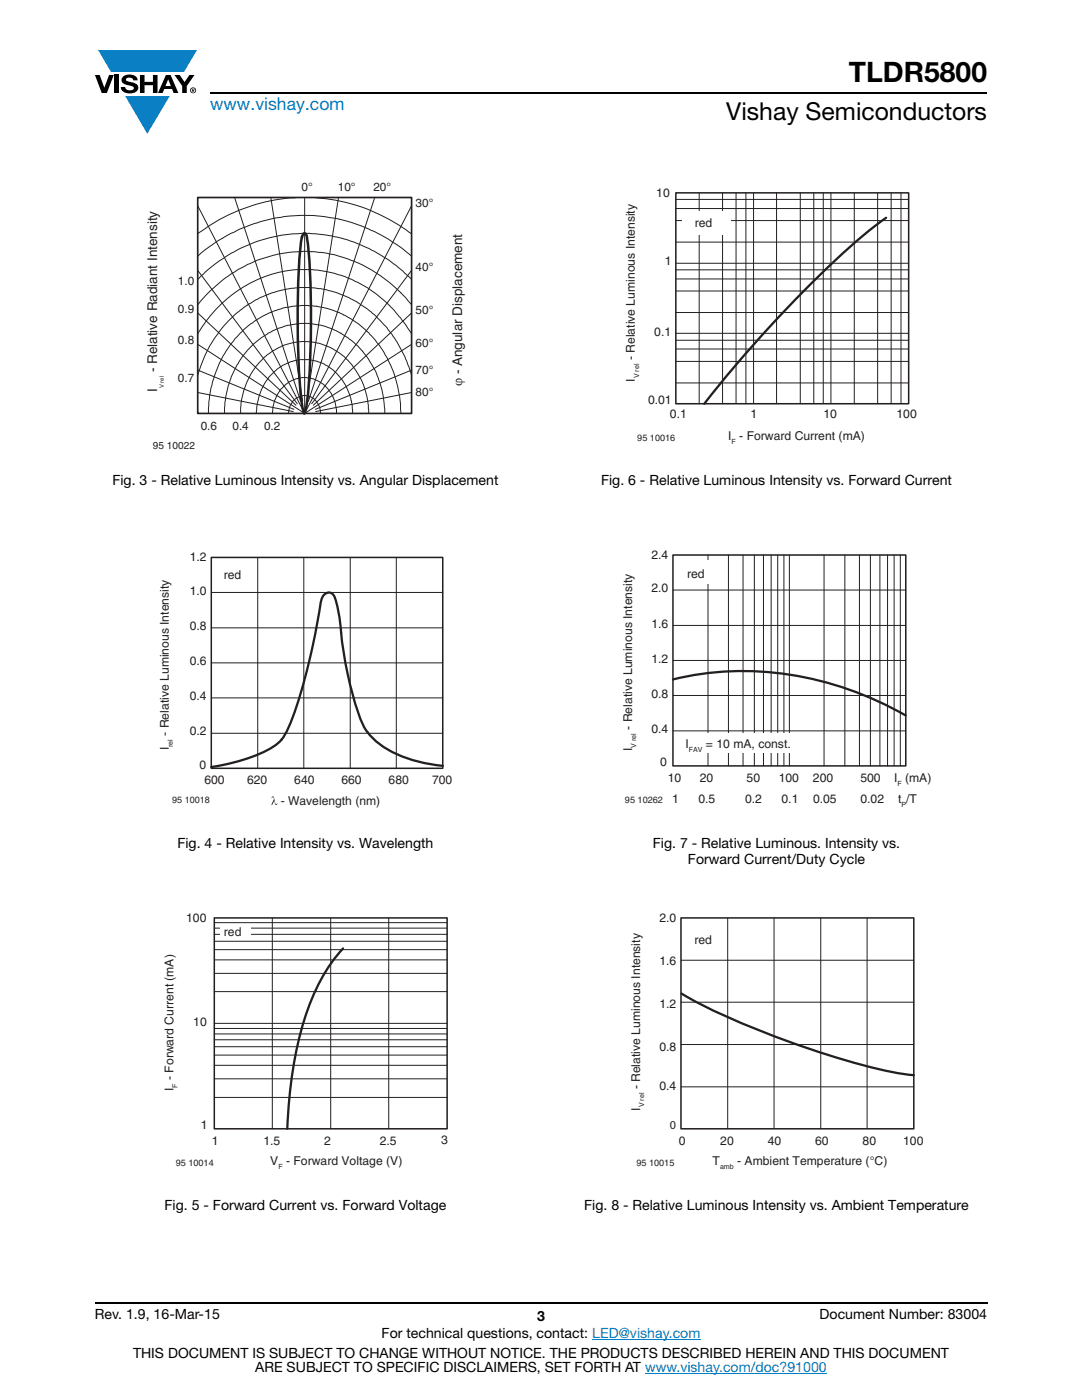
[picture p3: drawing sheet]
<svg xmlns="http://www.w3.org/2000/svg" width="216mm" height="279mm" viewBox="0 0 216 279" stroke-linecap="round" stroke-linejoin="round" font-family="sans-serif">
<g fill="#0a7fc3">
<path d="M19.6 10h19.7l-2.6 4.3h-1.1h-13.5z"/>
<path d="M25 19.2h8.9l-4.5 7.5z"/>
</g>
<g fill="#000">
<path d="M18.9 15h1l.9 2.5 1-2.5h.9l-1.4 3.6h-1zM22.9 15h.9v3.6h-.9zM24.6 15.3a2.1 2.1 0 0 1 2.8 .3l.1 .4h-.9a.79 .79 0 0 0-.7-.5 .79 .79 0 0 0-.8 .4l.3 .3 1 .2a1.08 1.08 0 0 1 1.2 1 1.08 1.08 0 0 1-1.1 1.2 1.73 1.73 0 0 1-2.4-1.2h.9a.96 .96 0 0 0 .8 .6 .96 .96 0 0 0 .9-.4 1.31 1.31 0 0 0-1.2-.6 1.03 1.03 0 0 1-1.1-.6 1.03 1.03 0 0 1 .2-1.1zM27.9 15h.9v1.3h1.7v-1.3h.9v3.6h-.9v-1.6h-1.7v1.6h-.9zM34.8 15h1.1l.9 1.4 1-1.4h1l-1.5 2.2v1.4h-.9v-1.4z"/>
<path d="M33.6 15.9l.5 1.3h-1.1zM33.1 15l-1.6 3.6h1l.3-.8h1.5l.3 .8h1l-1.6-3.6z"/>
<path d="M38.4 17.8h.2v.2h-.2zM38.3 17.7v.7h.1v-.3l.4 .3-.2-.3 .2-.2-.1-.2z"/>
<path d="M38.1 18a.46 .46 0 0 1 .9 0 .46 .46 0 0 1-.9 0zM37.9 18a.6 .6 0 0 0 1.2 0 .6 .6 0 0 0-1.2 0z"/>
</g>
<path d="M42 18.6h155M18.9 260h178.1" fill="none" stroke="#000" stroke-width=".36"/>
<path d="M118.2 267.3h21.5M128.7 274h36.3" fill="none" stroke="#007ec4" stroke-width=".2"/>
<path d="M29.1 36.2h63.7v53.9h-63.7z" fill="#fff"/>
<path d="M39.5 39.4h42.6v43.1h-42.6z" fill="none" stroke="#231f20" stroke-width=".34"/>
<g fill="none" stroke="#231f20" stroke-width=".2">
<path d="M46.8 39.4l13.2 40.7M54 39.4l6.4 40.6M60.8 39.4v43.1M67.5 39.4l-6.3 40.6M74.8 39.4l-13.3 40.7M39.5 46.6a36.1 36.1 0 0 1 19.8-7.2h3.3a35.8 35.8 0 0 1 19.5 7.2M39.5 55.7a31.4 31.4 0 0 1 8.6-6.2 29.1 29.1 0 0 1 14.8-2.9 30.3 30.3 0 0 1 19.2 9.1M39.5 54l19.8 26.6M39.5 41.1l21.3 41.4M82.1 54l-19.9 26.6M82.1 41.1l-21.3 41.4M82.1 51.1a32.4 32.4 0 0 0-27.3-7.6 34.9 34.9 0 0 0-12 5l-2.1 1.5-1.2 1.1"/>
<path d="M39.5 66.6a25 25 0 0 1 23.7-12.7 25.7 25.7 0 0 1 8.2 2.4l2 1.2a27.4 27.4 0 0 1 8.7 9.1M39.5 73.9l19.2 7.8M39.5 78.3l19 3.8M39.5 62.5l19.6 18.4M39.5 68.7l21.3 13.8M82.1 62.5l-19.6 18.4M82.1 73.9l-19.2 7.8M82.1 78.3l-19.1 3.8M82.1 68.7l-21.3 13.8M82.1 74.9l-1.3-3.7-1.6-3a23.6 23.6 0 0 0-5.8-6.5l-2.4-1.6a22.1 22.1 0 0 0-8.9-2.7h-2.4a22 22 0 0 0-8.7 2.4 24.4 24.4 0 0 0-11.5 15.1M82.1 60.8a27 27 0 0 0-24.9-10.3 27.4 27.4 0 0 0-17.7 10.3M41.6 82.5a24.5 24.5 0 0 1 1.1-7l1-2.8 .6-1.3a19.2 19.2 0 0 1 3.9-5.1l1.8-1.7a18.6 18.6 0 0 1 10.1-3.6h1.4a18.5 18.5 0 0 1 10 3.6l1.3 1.1a21.9 21.9 0 0 1 3.7 4.4 24.5 24.5 0 0 1 3.5 12.4"/>
<path d="M44.8 82.5l.1-2.2 .6-3.3a17.1 17.1 0 0 1 11.9-12.1l2.5-.4h1.7a15.4 15.4 0 0 1 9.7 4.4l1 1.2a18.6 18.6 0 0 1 4.5 12.4M48 82.5a13.9 13.9 0 0 1 9.8-14 12.3 12.3 0 0 1 14.2 7.2l.4 .8a15.2 15.2 0 0 1 1.2 6M54.4 82.5h.1M57.6 82.5a3.3 3.3 0 0 1 4.6-3.2 3.9 3.9 0 0 1 1.8 3.2M67.1 82.5a7.3 7.3 0 0 0-4.6-6.9l-2.3-.2a6.9 6.9 0 0 0-3.4 1.5l-.6 .6a7.9 7.9 0 0 0-1.8 5M70.4 82.5a10.8 10.8 0 0 0-6.2-10.1l-1-.3-1.5-.3h-2a9.4 9.4 0 0 0-7.8 6.6l-.5 2.1-.2 2M42.2 118.2h46.1M51.4 111.2v42.1M60.6 111.2v42.1M69.9 111.2v42.1M79.1 111.2v42.1M42.2 139.3h46.1"/>
<path d="M42.2 132.3h46.1M42.2 125.3h46.1M42.2 146.3h46.1"/>
</g>
<path d="M60.3 47.2a157.4 157.4 0 0 0-.5 28.6l.5 5 .4 1.7a29.8 29.8 0 0 0 1.1-8.3 161.4 161.4 0 0 0-.5-26.7M61.3 47.4a.65 .65 0 0 0-.7-.8l-.3 .8" fill="none" stroke="#231f20" stroke-width=".5"/>
<path d="M42.2 111.2h46.1v42.1h-46.1z" fill="none" stroke="#231f20" stroke-width=".3"/>
<path d="M54.3 159l.2-.1 .1 .2 .3 1.2a.2 .2 0 0 0 .3 .2 .2 .2 0 0 0 .1-.2l-.1 .3h-.2l-.3-.8-.4 .8h-.2l.6-1.1-.1-.3a.21 .21 0 0 0-.2-.1 .21 .21 0 0 0-.2 .2z" fill="#231f20"/>
<path d="M64.1 119.9a1.77 1.77 0 0 1 1.7-1.6 2.31 2.31 0 0 1 1.4 2.1l.5 2.9a77.8 77.8 0 0 0 4.6 21.1l1 1.6M64 120a125.6 125.6 0 0 1-6.2 24.6 8.6 8.6 0 0 1-5.4 5.6 40.7 40.7 0 0 1-10.3 2.9M73.3 146.1a18.1 18.1 0 0 0 10.5 6l4.6 .7" fill="none" stroke="#231f20" stroke-width=".45"/>
<path d="M43.8 113.2h6.2v2.9h-6.2z" fill="#fff"/>
<path d="M42.8 183.2h46.4v42.1h-46.4z" fill="none" stroke="#231f20" stroke-width=".3"/>
<g fill="none" stroke="#231f20" stroke-width=".2">
<path d="M42.8 184.1h46.4M42.8 185.2h46.4M42.8 186.5h46.4M42.8 187.8h46.4M42.8 189.5h46.4M42.8 191.6h46.4M42.8 194.3h46.4M42.8 197.9h46.4M54.3 183.2v42.1M66 183.2v42.1M77.6 183.2v42.1M42.8 204.2h46.4"/>
<path d="M42.8 205.3h46.4M42.8 206.3h46.4M42.8 207.5h46.4M42.8 208.9h46.4M42.8 210.6h46.4M42.8 212.6h46.4M42.8 215.3h46.4M42.8 219h46.4"/>
</g>
<path d="M68.5 189.3a38.6 38.6 0 0 0-8.7 17.4 91.4 91.4 0 0 0-2.5 18.6" fill="none" stroke="#231f20" stroke-width=".46"/>
<path d="M44 184.6h6v3h-6z" fill="#fff"/>
<path d="M134.9 38.5h46.4v42.1h-46.4z" fill="none" stroke="#231f20" stroke-width=".3"/>
<g fill="none" stroke="#231f20" stroke-width=".2">
<path d="M134.9 39.8h46.4M139.5 38.5v42.1M144.2 38.5v42.1M146.9 38.5v42.1M148.8 38.5v42.1M150.4 38.5v42.1M155 38.5v42.1M159.7 38.5v42.1M162.4 38.5v42.1M164.3 38.5v42.1M165.8 38.5v42.1M170.5 38.5v42.1"/>
<path d="M175.1 38.5v42.1M177.8 38.5v42.1M179.8 38.5v42.1M134.9 53.9h46.4M134.9 55.7h46.4M134.9 58.1h46.4M134.9 41.6h46.4M134.9 44h46.4M134.9 48.3h46.4M134.9 52.5h46.4M134.9 67.9h46.4M134.9 69.7h46.4"/>
<path d="M134.9 72.1h46.4M134.9 76.4h46.4M134.9 62.4h46.4M134.9 66.5h46.4"/>
</g>
<path d="M176.8 43.5a156.8 156.8 0 0 0-21.5 19.9l-7.7 8.5-7.1 8.7" fill="none" stroke="#231f20" stroke-width=".46"/>
<path d="M136 42.1h9.8v4.8h-9.8z" fill="#fff"/>
<path d="M134.3 110.8h46.4v42.1h-46.4z" fill="none" stroke="#231f20" stroke-width=".3"/>
<g fill="none" stroke="#231f20" stroke-width=".2">
<path d="M134.3 117.8h46.4M141.3 110.8v42.1M145.4 110.8v42.1M148.3 110.8v42.1M150.5 110.8v42.1M152.3 110.8v42.1M153.9 110.8v42.1M155.2 110.8v42.1M156.4 110.8v42.1M157.5 110.8v42.1M164.4 110.8v42.1M168.6 110.8v42.1"/>
<path d="M171.5 110.8v42.1M173.7 110.8v42.1M175.6 110.8v42.1M177.1 110.8v42.1M178.4 110.8v42.1M179.6 110.8v42.1M134.3 138.8h46.4M134.3 131.8h46.4M134.3 124.8h46.4M134.3 145.9h46.4"/>
</g>
<path d="M134.3 135.6a63.5 63.5 0 0 1 46.4 7.2" fill="none" stroke="#231f20" stroke-width=".46"/>
<g fill="#fff">
<path d="M135.4 111.8h6.3v4.8h-6.3z"/>
<path d="M135.5 146.4h23.3v3.8h-23.3z"/>
</g>
<path d="M136 198.3a148.6 148.6 0 0 0 29.3 12.3 86 86 0 0 0 17 4" fill="none" stroke="#231f20" stroke-width=".46"/>
<path d="M135.9 183.2h46.4v42.1h-46.4z" fill="none" stroke="#231f20" stroke-width=".3"/>
<path d="M135.9 191.6h46.4M145.2 183.2v42.1M154.5 183.2v42.1M163.8 183.2v42.1M173 183.2v42.1M135.9 216.9h46.4M135.9 208.5h46.4M135.9 200h46.4" fill="none" stroke="#231f20" stroke-width=".2"/>
<path d="M137.6 186h6.2v2.9h-6.2z" fill="#fff"/>
<text font-size="5.6" x="169.4" y="16.4">TLDR5800</text>
<text font-size="4.9" x="144.9" y="24">Vishay Semiconductors</text>
<text font-size="3.5" fill="#007ec4" x="42" y="21.9">www.vishay.com</text>
<g font-size="2.8">
<text x="22.4" y="96.8">Fig. 3 - Relative Luminous Intensity vs. Angular Displacement</text>
<text x="119.9" y="96.8">Fig. 6 - Relative Luminous Intensity vs. Forward Current</text>
<text x="35.4" y="169.2">Fig. 4 - Relative Intensity vs. Wavelength</text>
<text x="130.3" y="169.2">Fig. 7 - Relative Luminous. Intensity vs.</text>
<text x="137.3" y="172.3">Forward Current/Duty Cycle</text>
<text x="32.8" y="241.5">Fig. 5 - Forward Current vs. Forward Voltage</text>
<text x="116.6" y="241.5">Fig. 8 - Relative Luminous Intensity vs. Ambient Temperature</text>
<text x="18.9" y="263.3">Rev. 1.9, 16-Mar-15</text>
<text x="107.2" y="263.6">3</text>
<text x="163.6" y="263.3">Document Number: 83004</text>
<text x="76.2" y="267.1">For technical questions, contact: LED@vishay.com</text>
<text x="26.5" y="271">THIS DOCUMENT IS SUBJECT TO CHANGE WITHOUT NOTICE. THE PRODUCTS DESCRIBED HEREIN AND THIS DOCUMENT</text>
<text x="50.9" y="273.8">ARE SUBJECT TO SPECIFIC DISCLAIMERS, SET FORTH AT www.vishay.com/doc?91000</text>
</g>
<g font-size="2.7" fill="#231f20">
<text x="31.4" y="74.3" transform="rotate(-90 31.4 74.3)">- Relative Radiant Intensity</text>
<text x="92.2" y="77.1" transform="rotate(-90 92.2 77.1)">ϕ - Angular Displacement</text>
<text x="31.4" y="78.2" transform="rotate(-90 31.4 78.2)">I</text>
</g>
<g font-size="2.4" fill="#231f20">
<text x="60.2" y="38.2">0°</text>
<text x="67.4" y="38.2">10°</text>
<text x="74.5" y="38.2">20°</text>
<text x="82.9" y="41.3">30°</text>
<text x="131" y="39.2">10</text>
<text x="138.6" y="45.4">red</text>
<text x="132.6" y="53">1</text>
<text x="35.5" y="56.9">1.0</text>
<text x="82.9" y="54">40°</text>
<text x="35.5" y="62.4">0.9</text>
<text x="82.9" y="62.7">50°</text>
<text x="35.5" y="68.7">0.8</text>
<text x="82.9" y="69.3">60°</text>
<text x="126.7" y="71.9" transform="rotate(-90 126.7 71.9)">- Relative Luminous Intensity</text>
<text x="130.6" y="67">0.1</text>
<text x="35.5" y="76.2">0.7</text>
<text x="82.9" y="74.6">70°</text>
<text x="126.7" y="76.2" transform="rotate(-90 126.7 76.2)">I</text>
<text x="82.9" y="79">80°</text>
<text x="129.3" y="80.7">0.01</text>
<text x="133.7" y="83.5">0.1</text>
<text x="149.8" y="83.5">1</text>
<text x="164.3" y="83.5">10</text>
<text x="178.9" y="83.5">100</text>
<text x="40" y="85.8">0.6</text>
<text x="46.4" y="85.8">0.4</text>
<text x="52.7" y="85.8">0.2</text>
<text x="145.3" y="87.9">I - Forward Current (mA)</text>
<text x="37.9" y="112">1.2</text>
<text x="130" y="111.5">2.4</text>
<text x="37.9" y="118.7">1.0</text>
<text x="44.7" y="115.6">red</text>
<text x="130" y="118.2">2.0</text>
<text x="137.1" y="115.3">red</text>
<text x="37.9" y="125.7">0.8</text>
<text x="130" y="125.3">1.6</text>
<text x="37.9" y="132.7">0.6</text>
<text x="130" y="132.2">1.2</text>
<text x="37.9" y="139.7">0.4</text>
<text x="130" y="139.2">0.8</text>
<text x="33.7" y="149.8" transform="rotate(-90 33.7 149.8)">I</text>
<text x="33.7" y="146.8" transform="rotate(-90 33.7 146.8)">- Relative Luminous Intensity</text>
<text x="37.9" y="146.8">0.2</text>
<text x="126.1" y="149.9" transform="rotate(-90 126.1 149.9)">I</text>
<text x="126.1" y="145.7" transform="rotate(-90 126.1 145.7)">- Relative Luminous Intensity</text>
<text x="130" y="146.3">0.4</text>
<text x="136.8" y="149.2">I</text>
<text x="140.9" y="149.2">= 10 mA, const.</text>
<text x="39.8" y="153.4">0</text>
<text x="131.7" y="152.9">0</text>
<text x="178.4" y="156">I (mA)</text>
<text x="40.8" y="156.5">600</text>
<text x="49.3" y="156.5">620</text>
<text x="56" y="160.6">- Wavelength (nm)</text>
<text x="58.7" y="156.5">640</text>
<text x="68.1" y="156.5">660</text>
<text x="77.5" y="156.5">680</text>
<text x="86.2" y="156.5">700</text>
<text x="133.2" y="156.1">10</text>
<text x="134.1" y="160.4">1</text>
<text x="139.4" y="160.4">0.5</text>
<text x="139.6" y="156.1">20</text>
<text x="148.7" y="160.4">0.2</text>
<text x="149" y="156.1">50</text>
<text x="155.4" y="156.1">100</text>
<text x="155.9" y="160.4">0.1</text>
<text x="162.2" y="156.1">200</text>
<text x="162.2" y="160.4">0.05</text>
<text x="171.7" y="156.1">500</text>
<text x="171.7" y="160.4">0.02</text>
<text x="179.2" y="160.3">t /T</text>
<text x="37.1" y="183.9">100</text>
<text x="131.6" y="183.9">2.0</text>
<text x="44.7" y="186.9">red</text>
<text x="138.6" y="188.4">red</text>
<text x="131.6" y="192.6">1.6</text>
<text x="131.6" y="201.2">1.2</text>
<text x="38.6" y="204.7">10</text>
<text x="131.6" y="209.8">0.8</text>
<text x="34.6" y="217.8" transform="rotate(-90 34.6 217.8)">I - Forward Current (mA)</text>
<text x="127.7" y="221.7" transform="rotate(-90 127.7 221.7)">I</text>
<text x="127.7" y="217.4" transform="rotate(-90 127.7 217.4)">- Relative Luminous Intensity</text>
<text x="131.6" y="217.6">0.4</text>
<text x="40.1" y="225.3">1</text>
<text x="133.6" y="225.3">0</text>
<text x="42.3" y="228.5">1</text>
<text x="52.6" y="228.5">1.5</text>
<text x="53.9" y="232.6">V - Forward Voltage (V)</text>
<text x="64.7" y="228.5">2</text>
<text x="75.8" y="228.5">2.5</text>
<text x="88" y="228.3">3</text>
<text x="135.4" y="228.5">0</text>
<text x="142.2" y="232.6">T</text>
<text x="143.7" y="228.5">20</text>
<text x="147.1" y="232.6">- Ambient Temperature (°C)</text>
<text x="153.2" y="228.5">40</text>
<text x="162.7" y="228.5">60</text>
<text x="172.1" y="228.5">80</text>
<text x="180.2" y="228.5">100</text>
</g>
<text font-size="2" fill="#231f20" x="30.5" y="89.7">95 10022</text>
<g font-size="1.8" fill="#231f20">
<text x="127.2" y="87.9">95 10016</text>
<text x="34.3" y="160.3">95 10018</text>
<text x="124.7" y="160.2">95 10262</text>
<text x="35.1" y="232.6">95 10014</text>
<text x="127" y="232.6">95 10015</text>
</g>
<g font-size="1.4" fill="#231f20">
<text x="127.5" y="75.5" transform="rotate(-90 127.5 75.5)">V rel</text>
<text x="146" y="88.7">F</text>
<text x="34.5" y="149.1" transform="rotate(-90 34.5 149.1)">rel</text>
<text x="126.9" y="149.2" transform="rotate(-90 126.9 149.2)">V rel</text>
<text x="137.4" y="150">FAV</text>
<text x="179.1" y="156.8">F</text>
<text x="179.9" y="161.1">P</text>
<text x="35.4" y="217.1" transform="rotate(-90 35.4 217.1)">F</text>
<text x="128.5" y="221" transform="rotate(-90 128.5 221)">V rel</text>
<text x="55.6" y="233.4">F</text>
<text x="143.7" y="233.4">amb</text>
</g>
<text font-size="1.2" fill="#231f20" x="32.7" y="77.5" transform="rotate(-90 32.7 77.5)">V rel</text>
</svg>
